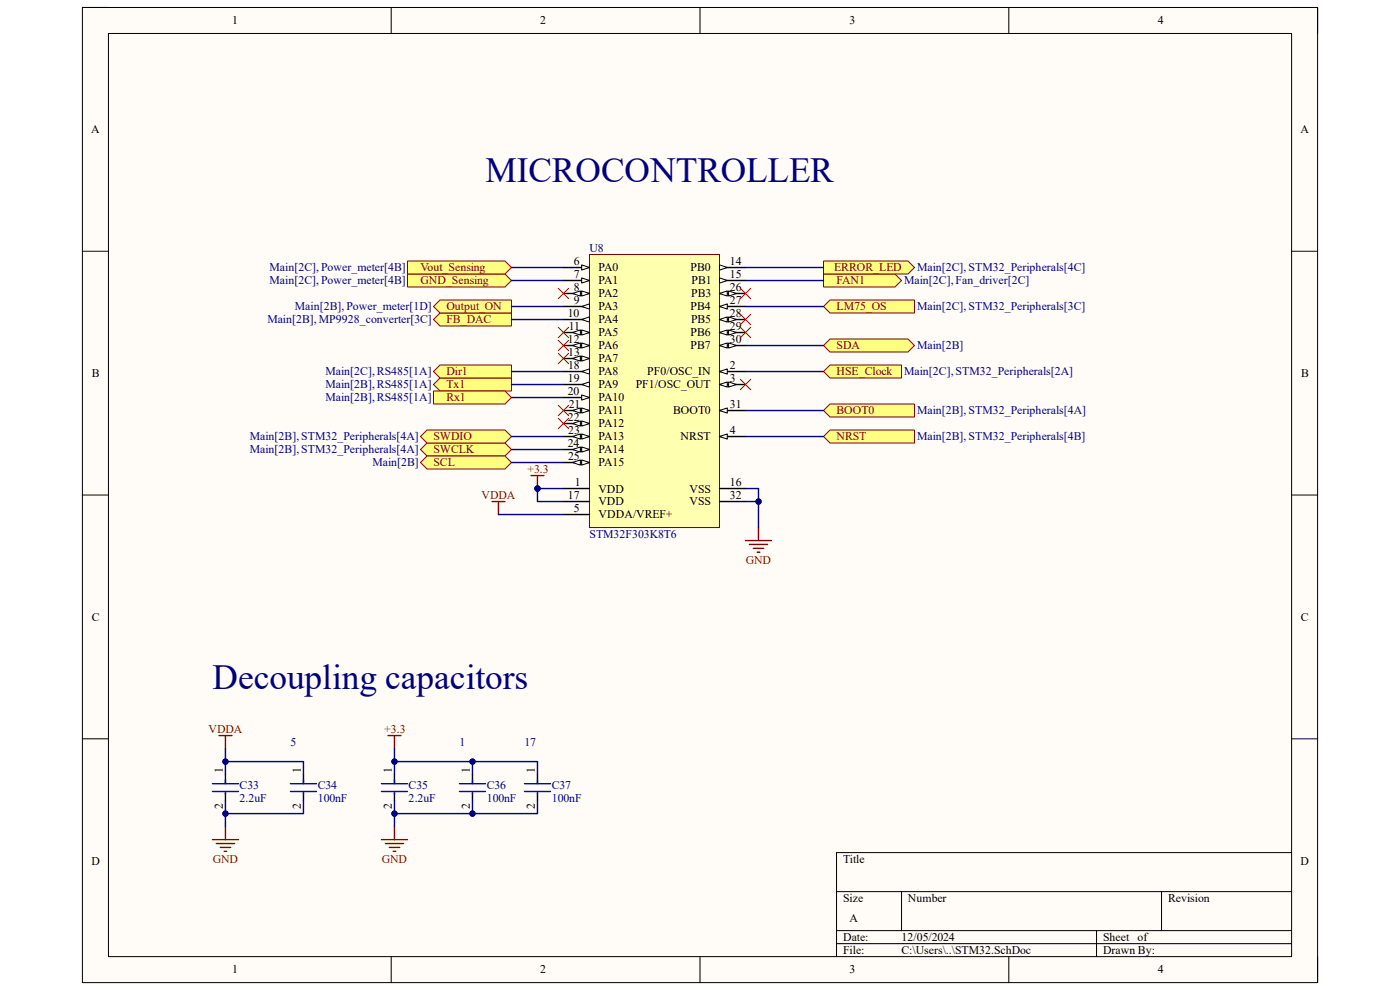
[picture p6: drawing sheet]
<svg xmlns="http://www.w3.org/2000/svg" width="297mm" height="210mm" viewBox="0 0 297 210" stroke-linecap="round" stroke-linejoin="round" font-family="sans-serif">
<path d="M17.5 1.6h262v206.8h-262z" fill-rule="evenodd" fill="#fffcf8"/>
<path d="M17.5 1.6h262v206.8h-262z" fill="none" stroke="#000" stroke-width=".21"/>
<path d="M23 7.1h251v195.8h-251z" fill-rule="evenodd" fill="#fffcf8"/>
<g fill="none" stroke="#000" stroke-width=".21">
<path d="M17.5 1.6h5.5M23 7.1h251v195.8h-251zM83 1.6v5.5M148.5 1.6v5.5M214 1.6v5.5M274 1.6h5.5v5.5M17.5 53.3h5.5M274 53.3h5.5M17.5 105h5.5M274 105h5.5M17.5 156.7h5.5M274 156.7h5.5"/>
<path d="M177.5 189.1h96.5M177.5 197.4h96.5M191.3 189.1v8.3M232.6 197.4v5.5M246.4 189.1v8.3M274 180.9h-96.5v22M83 202.9v5.5M148.5 202.9v5.5M177.5 200.2h96.5M214 202.9v5.5M279.5 202.9v5.5"/>
</g>
<path d="M125.1 54h27.5v57.9h-27.5z" fill-rule="evenodd" fill="#ffffb0"/>
<path d="M125.1 54h27.5v57.9h-27.5z" fill="none" stroke="#800000" stroke-width=".21"/>
<path d="M152.6 78.8h5.6M119.5 103.6h5.6" fill="none" stroke="#000" stroke-width=".3"/>
<path d="M152.6 78.8l1.7-.5v1.1z" fill="#f8fcff"/>
<path d="M152.6 78.8l1.7-.5v1.1z" fill="none" stroke="#000" stroke-width=".21"/>
<path d="M152.6 81.6h5.6" fill="none" stroke="#000" stroke-width=".3"/>
<path d="M152.6 81.6l1.7-.6v1.1z" fill="#f8fcff"/>
<path d="M152.6 81.6l1.7-.6v1.1z" fill="none" stroke="#000" stroke-width=".21"/>
<path d="M154.6 81l1.6 .6-1.6 .5z" fill="#f8fcff"/>
<path d="M154.6 81l1.6 .6-1.6 .5z" fill="none" stroke="#000" stroke-width=".21"/>
<path d="M152.6 92.6h5.6" fill="none" stroke="#000" stroke-width=".3"/>
<path d="M152.6 92.6l1.7-.5v1.1z" fill="#f8fcff"/>
<path d="M152.6 92.6l1.7-.5v1.1z" fill="none" stroke="#000" stroke-width=".21"/>
<path d="M119.5 56.7h5.6M119.5 109.2h5.6" fill="none" stroke="#000" stroke-width=".3"/>
<path d="M123.4 56.2l1.7 .5-1.7 .6z" fill="#f8fcff"/>
<path d="M123.4 56.2l1.7 .5-1.7 .6z" fill="none" stroke="#000" stroke-width=".21"/>
<path d="M119.5 59.5h5.6" fill="none" stroke="#000" stroke-width=".3"/>
<path d="M123.4 59l1.7 .5-1.7 .6z" fill="#f8fcff"/>
<path d="M123.4 59l1.7 .5-1.7 .6z" fill="none" stroke="#000" stroke-width=".21"/>
<path d="M119.5 62.3h5.6" fill="none" stroke="#000" stroke-width=".3"/>
<path d="M123.4 61.7l1.7 .6-1.7 .5z" fill="#f8fcff"/>
<path d="M123.4 61.7l1.7 .6-1.7 .5z" fill="none" stroke="#000" stroke-width=".21"/>
<path d="M121.5 62.3l1.6-.6v1.1z" fill="#f8fcff"/>
<path d="M121.5 62.3l1.6-.6v1.1z" fill="none" stroke="#000" stroke-width=".21"/>
<path d="M119.5 65h5.6" fill="none" stroke="#000" stroke-width=".3"/>
<path d="M123.4 65l1.7-.5v1.1z" fill="#f8fcff"/>
<path d="M123.4 65l1.7-.5v1.1z" fill="none" stroke="#000" stroke-width=".21"/>
<path d="M119.5 67.8h5.6" fill="none" stroke="#000" stroke-width=".3"/>
<path d="M123.4 67.8l1.7-.6v1.1z" fill="#f8fcff"/>
<path d="M123.4 67.8l1.7-.6v1.1z" fill="none" stroke="#000" stroke-width=".21"/>
<path d="M119.5 70.5h5.6" fill="none" stroke="#000" stroke-width=".3"/>
<path d="M123.4 70l1.7 .5-1.7 .6z" fill="#f8fcff"/>
<path d="M123.4 70l1.7 .5-1.7 .6z" fill="none" stroke="#000" stroke-width=".21"/>
<path d="M121.5 70.5l1.6-.5v1.1z" fill="#f8fcff"/>
<path d="M121.5 70.5l1.6-.5v1.1z" fill="none" stroke="#000" stroke-width=".21"/>
<path d="M119.5 73.3h5.6" fill="none" stroke="#000" stroke-width=".3"/>
<path d="M123.4 72.7l1.7 .6-1.7 .5z" fill="#f8fcff"/>
<path d="M123.4 72.7l1.7 .6-1.7 .5z" fill="none" stroke="#000" stroke-width=".21"/>
<path d="M121.5 73.3l1.6-.6v1.1z" fill="#f8fcff"/>
<path d="M121.5 73.3l1.6-.6v1.1z" fill="none" stroke="#000" stroke-width=".21"/>
<path d="M119.5 76.1h5.6" fill="none" stroke="#000" stroke-width=".3"/>
<path d="M123.4 75.5l1.7 .6-1.7 .5z" fill="#f8fcff"/>
<path d="M123.4 75.5l1.7 .6-1.7 .5z" fill="none" stroke="#000" stroke-width=".21"/>
<path d="M121.5 76.1l1.6-.6v1.1z" fill="#f8fcff"/>
<path d="M121.5 76.1l1.6-.6v1.1z" fill="none" stroke="#000" stroke-width=".21"/>
<path d="M152.6 56.7h5.6" fill="none" stroke="#000" stroke-width=".3"/>
<path d="M152.6 56.2l1.7 .5-1.7 .6z" fill="#f8fcff"/>
<path d="M152.6 56.2l1.7 .5-1.7 .6z" fill="none" stroke="#000" stroke-width=".21"/>
<path d="M152.6 59.5h5.6" fill="none" stroke="#000" stroke-width=".3"/>
<path d="M152.6 59l1.7 .5-1.7 .6z" fill="#f8fcff"/>
<path d="M152.6 59l1.7 .5-1.7 .6z" fill="none" stroke="#000" stroke-width=".21"/>
<path d="M119.5 78.8h5.6M119.5 106.4h5.6M152.6 103.6h5.6" fill="none" stroke="#000" stroke-width=".3"/>
<path d="M123.4 78.8l1.7-.5v1.1z" fill="#f8fcff"/>
<path d="M123.4 78.8l1.7-.5v1.1z" fill="none" stroke="#000" stroke-width=".21"/>
<path d="M119.5 81.6h5.6" fill="none" stroke="#000" stroke-width=".3"/>
<path d="M123.4 81.6l1.7-.6v1.1z" fill="#f8fcff"/>
<path d="M123.4 81.6l1.7-.6v1.1z" fill="none" stroke="#000" stroke-width=".21"/>
<path d="M119.5 84.3h5.6" fill="none" stroke="#000" stroke-width=".3"/>
<path d="M123.4 83.8l1.7 .5-1.7 .6z" fill="#f8fcff"/>
<path d="M123.4 83.8l1.7 .5-1.7 .6z" fill="none" stroke="#000" stroke-width=".21"/>
<path d="M119.5 87.1h5.6" fill="none" stroke="#000" stroke-width=".3"/>
<path d="M123.4 86.5l1.7 .6-1.7 .5z" fill="#f8fcff"/>
<path d="M123.4 86.5l1.7 .6-1.7 .5z" fill="none" stroke="#000" stroke-width=".21"/>
<path d="M121.5 87.1l1.6-.6v1.1z" fill="#f8fcff"/>
<path d="M121.5 87.1l1.6-.6v1.1z" fill="none" stroke="#000" stroke-width=".21"/>
<path d="M119.5 89.8h5.6" fill="none" stroke="#000" stroke-width=".3"/>
<path d="M123.4 89.3l1.7 .5-1.7 .6z" fill="#f8fcff"/>
<path d="M123.4 89.3l1.7 .5-1.7 .6z" fill="none" stroke="#000" stroke-width=".21"/>
<path d="M121.5 89.8l1.6-.5v1.1z" fill="#f8fcff"/>
<path d="M121.5 89.8l1.6-.5v1.1z" fill="none" stroke="#000" stroke-width=".21"/>
<path d="M119.5 92.6h5.6" fill="none" stroke="#000" stroke-width=".3"/>
<path d="M123.4 92.1l1.7 .5-1.7 .6z" fill="#f8fcff"/>
<path d="M123.4 92.1l1.7 .5-1.7 .6z" fill="none" stroke="#000" stroke-width=".21"/>
<path d="M121.5 92.6l1.6-.5v1.1z" fill="#f8fcff"/>
<path d="M121.5 92.6l1.6-.5v1.1z" fill="none" stroke="#000" stroke-width=".21"/>
<path d="M119.5 95.4h5.6" fill="none" stroke="#000" stroke-width=".3"/>
<path d="M123.4 94.8l1.7 .6-1.7 .5z" fill="#f8fcff"/>
<path d="M123.4 94.8l1.7 .6-1.7 .5z" fill="none" stroke="#000" stroke-width=".21"/>
<path d="M121.5 95.4l1.6-.6v1.1z" fill="#f8fcff"/>
<path d="M121.5 95.4l1.6-.6v1.1z" fill="none" stroke="#000" stroke-width=".21"/>
<path d="M119.5 98.1h5.6" fill="none" stroke="#000" stroke-width=".3"/>
<path d="M123.4 97.6l1.7 .5-1.7 .6z" fill="#f8fcff"/>
<path d="M123.4 97.6l1.7 .5-1.7 .6z" fill="none" stroke="#000" stroke-width=".21"/>
<path d="M121.5 98.1l1.6-.5v1.1z" fill="#f8fcff"/>
<path d="M121.5 98.1l1.6-.5v1.1z" fill="none" stroke="#000" stroke-width=".21"/>
<path d="M152.6 62.3h5.6" fill="none" stroke="#000" stroke-width=".3"/>
<path d="M152.6 62.3l1.7-.6v1.1z" fill="#f8fcff"/>
<path d="M152.6 62.3l1.7-.6v1.1z" fill="none" stroke="#000" stroke-width=".21"/>
<path d="M154.6 61.7l1.6 .6-1.6 .5z" fill="#f8fcff"/>
<path d="M154.6 61.7l1.6 .6-1.6 .5z" fill="none" stroke="#000" stroke-width=".21"/>
<path d="M152.6 65h5.6" fill="none" stroke="#000" stroke-width=".3"/>
<path d="M152.6 65l1.7-.5v1.1z" fill="#f8fcff"/>
<path d="M152.6 65l1.7-.5v1.1z" fill="none" stroke="#000" stroke-width=".21"/>
<path d="M152.6 67.8h5.6" fill="none" stroke="#000" stroke-width=".3"/>
<path d="M152.6 67.8l1.7-.6v1.1z" fill="#f8fcff"/>
<path d="M152.6 67.8l1.7-.6v1.1z" fill="none" stroke="#000" stroke-width=".21"/>
<path d="M154.6 67.2l1.6 .6-1.6 .5z" fill="#f8fcff"/>
<path d="M154.6 67.2l1.6 .6-1.6 .5z" fill="none" stroke="#000" stroke-width=".21"/>
<path d="M152.6 70.5h5.6" fill="none" stroke="#000" stroke-width=".3"/>
<path d="M152.6 70.5l1.7-.5v1.1z" fill="#f8fcff"/>
<path d="M152.6 70.5l1.7-.5v1.1z" fill="none" stroke="#000" stroke-width=".21"/>
<path d="M154.6 70l1.6 .5-1.6 .6z" fill="#f8fcff"/>
<path d="M154.6 70l1.6 .5-1.6 .6z" fill="none" stroke="#000" stroke-width=".21"/>
<path d="M152.6 73.3h5.6" fill="none" stroke="#000" stroke-width=".3"/>
<path d="M152.6 73.3l1.7-.6v1.1z" fill="#f8fcff"/>
<path d="M152.6 73.3l1.7-.6v1.1z" fill="none" stroke="#000" stroke-width=".21"/>
<path d="M154.6 72.7l1.6 .6-1.6 .5z" fill="#f8fcff"/>
<path d="M154.6 72.7l1.6 .6-1.6 .5z" fill="none" stroke="#000" stroke-width=".21"/>
<path d="M152.6 87.1h5.6" fill="none" stroke="#000" stroke-width=".3"/>
<path d="M152.6 87.1l1.7-.6v1.1z" fill="#f8fcff"/>
<path d="M152.6 87.1l1.7-.6v1.1z" fill="none" stroke="#000" stroke-width=".21"/>
<path d="M152.6 106.4h5.6" fill="none" stroke="#000" stroke-width=".3"/>
<path d="M158.2 114.7h5.5M159 115.5h3.8M159.8 116.3h2.2M160.6 117.2h.6M160.9 111.9v2.8" fill="none" stroke="#800000" stroke-width=".3"/>
<path d="M174.7 92.6l1.4-1.4h17.9v2.8h-17.9z" fill-rule="evenodd" fill="#ffff80"/>
<path d="M174.7 92.6l1.4-1.4h17.9v2.8h-17.9z" fill="none" stroke="#800000" stroke-width=".21"/>
<path d="M176.1 85.7h17.9v2.8h-17.9l-1.4-1.4z" fill-rule="evenodd" fill="#ffff80"/>
<path d="M176.1 85.7h17.9v2.8h-17.9l-1.4-1.4z" fill="none" stroke="#800000" stroke-width=".21"/>
<path d="M89.2 95.4l1.4-1.4h16.5l1.4 1.4-1.4 1.3h-16.5z" fill-rule="evenodd" fill="#ffff80"/>
<path d="M89.2 95.4l1.4-1.4h16.5l1.4 1.4-1.4 1.3h-16.5z" fill="none" stroke="#800000" stroke-width=".21"/>
<path d="M90.6 91.2h16.5l1.4 1.4-1.4 1.4h-16.5l-1.4-1.4z" fill-rule="evenodd" fill="#ffff80"/>
<path d="M90.6 91.2h16.5l1.4 1.4-1.4 1.4h-16.5l-1.4-1.4z" fill="none" stroke="#800000" stroke-width=".21"/>
<path d="M92 67.8l1.3-1.4h15.2v2.8h-15.2z" fill-rule="evenodd" fill="#ffff80"/>
<path d="M92 67.8l1.3-1.4h15.2v2.8h-15.2z" fill="none" stroke="#800000" stroke-width=".21"/>
<path d="M89.2 98.1l1.4-1.4h16.5l1.4 1.4-1.4 1.4h-16.5z" fill-rule="evenodd" fill="#ffff80"/>
<path d="M89.2 98.1l1.4-1.4h16.5l1.4 1.4-1.4 1.4h-16.5z" fill="none" stroke="#800000" stroke-width=".21"/>
<path d="M176.1 71.9h16.5l1.4 1.4-1.4 1.4h-16.5l-1.4-1.4z" fill-rule="evenodd" fill="#ffff80"/>
<path d="M176.1 71.9h16.5l1.4 1.4-1.4 1.4h-16.5l-1.4-1.4z" fill="none" stroke="#800000" stroke-width=".21"/>
<path d="M92 65l1.3-1.4h15.2v2.8h-15.2z" fill-rule="evenodd" fill="#ffff80"/>
<path d="M92 65l1.3-1.4h15.2v2.8h-15.2z" fill="none" stroke="#800000" stroke-width=".21"/>
<path d="M86.4 58.1h20.7l1.4 1.4-1.4 1.4h-20.7z" fill-rule="evenodd" fill="#ffff80"/>
<path d="M86.4 58.1h20.7l1.4 1.4-1.4 1.4h-20.7z" fill="none" stroke="#800000" stroke-width=".21"/>
<path d="M86.4 55.4h20.7l1.4 1.3-1.4 1.4h-20.7z" fill-rule="evenodd" fill="#ffff80"/>
<path d="M86.4 55.4h20.7l1.4 1.3-1.4 1.4h-20.7z" fill="none" stroke="#800000" stroke-width=".21"/>
<path d="M174.7 58.1h15.2l1.4 1.4-1.4 1.4h-15.2z" fill-rule="evenodd" fill="#ffff80"/>
<path d="M174.7 58.1h15.2l1.4 1.4-1.4 1.4h-15.2z" fill="none" stroke="#800000" stroke-width=".21"/>
<path d="M174.7 65l1.4-1.4h17.9v2.8h-17.9z" fill-rule="evenodd" fill="#ffff80"/>
<path d="M174.7 65l1.4-1.4h17.9v2.8h-17.9z" fill="none" stroke="#800000" stroke-width=".21"/>
<path d="M174.7 78.8l1.4-1.4h15.2v2.8h-15.2z" fill-rule="evenodd" fill="#ffff80"/>
<path d="M174.7 78.8l1.4-1.4h15.2v2.8h-15.2z" fill="none" stroke="#800000" stroke-width=".21"/>
<path d="M174.7 55.4h17.9l1.4 1.3-1.4 1.4h-17.9z" fill-rule="evenodd" fill="#ffff80"/>
<path d="M174.7 55.4h17.9l1.4 1.3-1.4 1.4h-17.9z" fill="none" stroke="#800000" stroke-width=".21"/>
<g fill="none" stroke="#800000" stroke-width=".3">
<path d="M112.6 100.9h2.8M114 100.9v2.7M46.5 156h2.7M47.8 156v2.8M82.3 156h2.8M83.7 156v2.8M45.1 178.1h5.5M45.9 178.9h3.9M46.7 179.8h2.2M47.8 175.4v2.7M80.9 178.1h5.5M81.8 178.9h3.8"/>
<path d="M82.6 179.8h2.2M83.7 175.4v2.7M47.6 180.6h.5M83.4 180.6h.6"/>
</g>
<path d="M47.8 164.3v1.9M47.8 168.2v1.6M64.4 164.3v1.9M64.4 168.2v1.6M83.7 164.3v1.9M83.7 168.2v1.6M100.2 164.3v1.9M100.2 168.2v1.6M114 164.3v1.9M114 168.2v1.6" fill="none" stroke="#000" stroke-width=".3"/>
<g fill="none" stroke="#00f" stroke-width=".3">
<path d="M45.1 166.2h5.5M45.1 167.9h5.5M47.8 165.4v.8M47.8 168.2v.3M61.6 166.2h5.5M61.6 167.9h5.5M64.4 165.4v.8M64.4 168.2v.3M80.9 166.2h5.5M80.9 167.9h5.5M83.7 165.4v.8M83.7 168.2v.3"/>
<path d="M97.5 166.2h5.5M97.5 167.9h5.5M100.2 165.4v.8M100.2 168.2v.3M111.3 166.2h5.5M111.3 167.9h5.5M114 165.4v.8M114 168.2v.3"/>
</g>
<circle cx="114" cy="103.6" r=".55" fill="#000080"/>
<circle cx="114" cy="103.6" r=".55" fill="none" stroke="#000080" stroke-width=".21"/>
<path d="M104.4 106.4h2.7M105.7 106.4v2.8" fill="none" stroke="#800000" stroke-width=".3"/>
<path d="M93.3 80.2h15.2v2.8h-15.2l-1.3-1.4z" fill-rule="evenodd" fill="#ffff80"/>
<path d="M93.3 80.2h15.2v2.8h-15.2l-1.3-1.4z" fill="none" stroke="#800000" stroke-width=".21"/>
<path d="M92 83h15.1l1.4 1.3-1.4 1.4h-15.1z" fill-rule="evenodd" fill="#ffff80"/>
<path d="M92 83h15.1l1.4 1.3-1.4 1.4h-15.1z" fill="none" stroke="#800000" stroke-width=".21"/>
<path d="M92 78.8l1.3-1.4h15.2v2.8h-15.2z" fill-rule="evenodd" fill="#ffff80"/>
<path d="M92 78.8l1.3-1.4h15.2v2.8h-15.2z" fill="none" stroke="#800000" stroke-width=".21"/>
<path d="M158.2 106.4h2.7v5.5" fill="none" stroke="#000080" stroke-width=".3"/>
<circle cx="160.9" cy="106.4" r=".55" fill="#000080"/>
<circle cx="160.9" cy="106.4" r=".55" fill="none" stroke="#000080" stroke-width=".21"/>
<path d="M158.2 103.6h2.7v2.8" fill="none" stroke="#000080" stroke-width=".3"/>
<circle cx="160.9" cy="106.4" r=".55" fill="#000080"/>
<circle cx="160.9" cy="106.4" r=".55" fill="none" stroke="#000080" stroke-width=".21"/>
<path d="M158.2 78.8h16.5M158.2 87.1h16.5M158.2 92.6h16.5M83.7 169.8v5.6" fill="none" stroke="#000080" stroke-width=".3"/>
<circle cx="83.7" cy="172.6" r=".55" fill="#000080"/>
<circle cx="83.7" cy="172.6" r=".55" fill="none" stroke="#000080" stroke-width=".21"/>
<path d="M83.7 158.8v5.5" fill="none" stroke="#000080" stroke-width=".3"/>
<circle cx="83.7" cy="161.6" r=".55" fill="#000080"/>
<circle cx="83.7" cy="161.6" r=".55" fill="none" stroke="#000080" stroke-width=".21"/>
<path d="M83.7 161.6h30.3v2.7" fill="none" stroke="#000080" stroke-width=".3"/>
<circle cx="100.2" cy="161.6" r=".55" fill="#000080"/>
<circle cx="100.2" cy="161.6" r=".55" fill="none" stroke="#000080" stroke-width=".21"/>
<circle cx="83.7" cy="161.6" r=".55" fill="#000080"/>
<circle cx="83.7" cy="161.6" r=".55" fill="none" stroke="#000080" stroke-width=".21"/>
<path d="M100.2 161.6v2.7" fill="none" stroke="#000080" stroke-width=".3"/>
<circle cx="100.2" cy="161.6" r=".55" fill="#000080"/>
<circle cx="100.2" cy="161.6" r=".55" fill="none" stroke="#000080" stroke-width=".21"/>
<path d="M114 169.8v2.8h-30.3" fill="none" stroke="#000080" stroke-width=".3"/>
<circle cx="100.2" cy="172.6" r=".55" fill="#000080"/>
<circle cx="100.2" cy="172.6" r=".55" fill="none" stroke="#000080" stroke-width=".21"/>
<circle cx="83.7" cy="172.6" r=".55" fill="#000080"/>
<circle cx="83.7" cy="172.6" r=".55" fill="none" stroke="#000080" stroke-width=".21"/>
<path d="M100.2 169.8v2.8" fill="none" stroke="#000080" stroke-width=".3"/>
<circle cx="100.2" cy="172.6" r=".55" fill="#000080"/>
<circle cx="100.2" cy="172.6" r=".55" fill="none" stroke="#000080" stroke-width=".21"/>
<path d="M47.8 169.8v5.6" fill="none" stroke="#000080" stroke-width=".3"/>
<circle cx="47.8" cy="172.6" r=".55" fill="#000080"/>
<circle cx="47.8" cy="172.6" r=".55" fill="none" stroke="#000080" stroke-width=".21"/>
<path d="M47.8 158.8v5.5" fill="none" stroke="#000080" stroke-width=".3"/>
<circle cx="47.8" cy="161.6" r=".55" fill="#000080"/>
<circle cx="47.8" cy="161.6" r=".55" fill="none" stroke="#000080" stroke-width=".21"/>
<path d="M47.8 161.6h16.6v2.7" fill="none" stroke="#000080" stroke-width=".3"/>
<circle cx="47.8" cy="161.6" r=".55" fill="#000080"/>
<circle cx="47.8" cy="161.6" r=".55" fill="none" stroke="#000080" stroke-width=".21"/>
<path d="M64.4 169.8v2.8h-16.6" fill="none" stroke="#000080" stroke-width=".3"/>
<circle cx="47.8" cy="172.6" r=".55" fill="#000080"/>
<circle cx="47.8" cy="172.6" r=".55" fill="none" stroke="#000080" stroke-width=".21"/>
<path d="M114 103.6h5.5" fill="none" stroke="#000080" stroke-width=".3"/>
<circle cx="114" cy="103.6" r=".55" fill="#000080"/>
<circle cx="114" cy="103.6" r=".55" fill="none" stroke="#000080" stroke-width=".21"/>
<path d="M105.7 109.2h13.8M114 103.6v2.8h5.5" fill="none" stroke="#000080" stroke-width=".3"/>
<circle cx="114" cy="103.6" r=".55" fill="#000080"/>
<circle cx="114" cy="103.6" r=".55" fill="none" stroke="#000080" stroke-width=".21"/>
<g fill="none" stroke="#000080" stroke-width=".3">
<path d="M108.5 56.7h11M108.5 59.5h11M158.2 56.7h16.5M158.2 59.5h16.5M108.5 78.8h11M108.5 65h11M108.5 67.8h11M158.2 65h16.5M158.2 73.3h16.5M108.5 92.6h11M108.5 95.4h11M108.5 81.6h11"/>
<path d="M108.5 84.3h11M108.5 98.1h11"/>
</g>
<g fill="none" stroke="#f00" stroke-width=".21">
<path d="M118.4 61.2l2.2 2.2M118.4 69.4l2.2 2.2M118.4 72.2l2.2 2.2M118.4 75l2.2 2.2M120.6 61.2l-2.2 2.2M120.6 69.4l-2.2 2.2M120.6 72.2l-2.2 2.2M120.6 75l-2.2 2.2M157.1 66.7l2.2 2.2M157.1 69.4l2.2 2.2M157.1 61.2l2.2 2.2M159.3 66.7l-2.2 2.2"/>
<path d="M159.3 69.4l-2.2 2.2M159.3 61.2l-2.2 2.2M118.4 86l2.2 2.2M118.4 88.7l2.2 2.2M120.6 86l-2.2 2.2M120.6 88.7l-2.2 2.2M157.1 80.5l2.2 2.2M159.3 80.5l-2.2 2.2"/>
</g>
<g font-size="7.5" fill="#000080">
<text x="103" y="38.6">MICROCONTROLLER</text>
<text x="45.1" y="146.1">Decoupling capacitors</text>
</g>
<g font-size="2.5">
<text x="49.3" y="5.2">1</text>
<text x="114.6" y="5.2">2</text>
<text x="180.2" y="5.2">3</text>
<text x="245.6" y="5.2">4</text>
<text x="19.3" y="28.3">A</text>
<text x="275.9" y="28.3">A</text>
<text x="121.7" y="56.2">6</text>
<text x="121.7" y="58.9">7</text>
<text x="127" y="57.6">PA0</text>
<text x="146.5" y="57.6">PB0</text>
<text x="154.9" y="56.2">14</text>
<text x="154.9" y="58.9">15</text>
<text x="121.7" y="64.5">9</text>
<text x="121.8" y="61.7">8</text>
<text x="127" y="60.3">PA1</text>
<text x="127" y="63.1">PA2</text>
<text x="127" y="65.8">PA3</text>
<text x="146.5" y="65.8">PB4</text>
<text x="146.6" y="63.1">PB3</text>
<text x="146.7" y="60.3">PB1</text>
<text x="154.9" y="61.7">26</text>
<text x="154.9" y="64.5">27</text>
<text x="120.4" y="67.2">10</text>
<text x="120.6" y="70">11</text>
<text x="127" y="68.6">PA4</text>
<text x="127" y="71.4">PA5</text>
<text x="146.5" y="71.4">PB6</text>
<text x="146.6" y="68.6">PB5</text>
<text x="154.9" y="67.2">28</text>
<text x="154.9" y="70">29</text>
<text x="120.5" y="72.7">12</text>
<text x="120.6" y="75.5">13</text>
<text x="127" y="74.1">PA6</text>
<text x="127" y="76.9">PA7</text>
<text x="146.5" y="74.1">PB7</text>
<text x="154.9" y="72.7">30</text>
<text x="19.5" y="80">B</text>
<text x="120.4" y="83.8">20</text>
<text x="120.5" y="81">19</text>
<text x="120.5" y="78.3">18</text>
<text x="127" y="79.6">PA8</text>
<text x="127" y="82.4">PA9</text>
<text x="134.9" y="82.4">PF1/OSC_OUT</text>
<text x="137.3" y="79.6">PF0/OSC_IN</text>
<text x="154.9" y="78.3">2</text>
<text x="154.9" y="81">3</text>
<text x="276" y="80">B</text>
<text x="120.5" y="89.3">22</text>
<text x="120.6" y="86.5">21</text>
<text x="127" y="85.1">PA10</text>
<text x="127" y="87.9">PA11</text>
<text x="142.8" y="87.9">BOOT0</text>
<text x="154.9" y="86.5">31</text>
<text x="120.4" y="94.8">24</text>
<text x="120.6" y="92">23</text>
<text x="127" y="90.7">PA12</text>
<text x="127" y="93.4">PA13</text>
<text x="144.4" y="93.4">NRST</text>
<text x="154.9" y="92">4</text>
<text x="120.5" y="97.6">25</text>
<text x="127" y="96.2">PA14</text>
<text x="127" y="98.9">PA15</text>
<text x="120.5" y="105.8">17</text>
<text x="121.9" y="103.1">1</text>
<text x="127" y="104.5">VDD</text>
<text x="127" y="107.2">VDD</text>
<text x="146.3" y="104.5">VSS</text>
<text x="146.3" y="107.2">VSS</text>
<text x="154.9" y="103.1">16</text>
<text x="154.9" y="105.8">32</text>
<text x="121.8" y="108.6">5</text>
<text x="127" y="110">VDDA/VREF+</text>
<text x="19.5" y="131.7">C</text>
<text x="276" y="131.7">C</text>
<text x="47.3" y="164" transform="rotate(-90 47.3 164)">1</text>
<text x="63.8" y="164" transform="rotate(-90 63.8 164)">1</text>
<text x="83.1" y="164" transform="rotate(-90 83.1 164)">1</text>
<text x="99.7" y="164" transform="rotate(-90 99.7 164)">1</text>
<text x="113.5" y="164" transform="rotate(-90 113.5 164)">1</text>
<text x="47.3" y="171.5" transform="rotate(-90 47.3 171.5)">2</text>
<text x="63.8" y="171.5" transform="rotate(-90 63.8 171.5)">2</text>
<text x="83.1" y="171.5" transform="rotate(-90 83.1 171.5)">2</text>
<text x="99.7" y="171.5" transform="rotate(-90 99.7 171.5)">2</text>
<text x="113.5" y="171.5" transform="rotate(-90 113.5 171.5)">2</text>
<text x="19.4" y="183.4">D</text>
<text x="178.9" y="183">Title</text>
<text x="275.9" y="183.4">D</text>
<text x="178.9" y="191.3">Size</text>
<text x="192.6" y="191.3">Number</text>
<text x="247.8" y="191.3">Revision</text>
<text x="180.2" y="195.5">A</text>
<text x="178.9" y="199.6">Date:</text>
<text x="178.9" y="202.4">File:</text>
<text x="191.3" y="199.6">12/05/2024</text>
<text x="191.3" y="202.4">C:\Users\..\STM32.SchDoc</text>
<text x="234" y="202.4">Drawn By:</text>
<text x="234" y="199.6">Sheet</text>
<text x="241.4" y="199.6">of</text>
<text x="49.3" y="206.5">1</text>
<text x="114.6" y="206.5">2</text>
<text x="180.2" y="206.5">3</text>
<text x="245.6" y="206.5">4</text>
</g>
<g font-size="2.5" fill="#000080">
<text x="125.1" y="53.4">U8</text>
<text x="57.2" y="57.6">Main[2C], Power_meter[4B]</text>
<text x="194.6" y="57.6">Main[2C], STM32_Peripherals[4C]</text>
<text x="57.2" y="60.3">Main[2C], Power_meter[4B]</text>
<text x="62.6" y="65.8">Main[2B], Power_meter[1D]</text>
<text x="191.8" y="60.3">Main[2C], Fan_driver[2C]</text>
<text x="194.6" y="65.8">Main[2C], STM32_Peripherals[3C]</text>
<text x="56.7" y="68.6">Main[2B], MP9928_converter[3C]</text>
<text x="194.6" y="74.1">Main[2B]</text>
<text x="69" y="82.4">Main[2B], RS485[1A]</text>
<text x="69" y="79.6">Main[2C], RS485[1A]</text>
<text x="191.8" y="79.6">Main[2C], STM32_Peripherals[2A]</text>
<text x="69" y="85.1">Main[2B], RS485[1A]</text>
<text x="194.6" y="87.9">Main[2B], STM32_Peripherals[4A]</text>
<text x="53" y="93.4">Main[2B], STM32_Peripherals[4A]</text>
<text x="194.6" y="93.4">Main[2B], STM32_Peripherals[4B]</text>
<text x="53" y="96.2">Main[2B], STM32_Peripherals[4A]</text>
<text x="79" y="98.9">Main[2B]</text>
<text x="125.1" y="114.1">STM32F303K8T6</text>
<text x="61.6" y="158.2">5</text>
<text x="97.5" y="158.2">1</text>
<text x="111.3" y="158.2">17</text>
<text x="50.8" y="167.3">C33</text>
<text x="67.4" y="167.3">C34</text>
<text x="86.7" y="167.3">C35</text>
<text x="103.3" y="167.3">C36</text>
<text x="117.1" y="167.3">C37</text>
<text x="50.8" y="170.1">2.2uF</text>
<text x="67.4" y="170.1">100nF</text>
<text x="86.7" y="170.1">2.2uF</text>
<text x="103.3" y="170.1">100nF</text>
<text x="117.1" y="170.1">100nF</text>
</g>
<g font-size="2.5" fill="#800000">
<text x="89.2" y="57.6">Vout_Sensing</text>
<text x="177" y="57.6">ERROR_LED</text>
<text x="89.2" y="60.3">GND_Sensing</text>
<text x="94.7" y="65.8">Output_ON</text>
<text x="177.5" y="60.3">FAN1</text>
<text x="177.5" y="65.8">LM75_OS</text>
<text x="94.7" y="68.6">FB_DAC</text>
<text x="177.5" y="74.1">SDA</text>
<text x="94.7" y="82.4">Tx1</text>
<text x="94.7" y="79.6">Dir1</text>
<text x="177.5" y="79.6">HSE_Clock</text>
<text x="94.7" y="85.1">Rx1</text>
<text x="177.5" y="87.9">BOOT0</text>
<text x="91.9" y="93.4">SWDIO</text>
<text x="177.5" y="93.4">NRST</text>
<text x="91.9" y="96.2">SWCLK</text>
<text x="91.9" y="98.9">SCL</text>
<text x="111.9" y="100.3">+3.3</text>
<text x="102.2" y="105.8">VDDA</text>
<text x="158.2" y="119.6">GND</text>
<text x="44.2" y="155.5">VDDA</text>
<text x="81.5" y="155.5">+3.3</text>
<text x="45.2" y="183">GND</text>
<text x="81" y="183">GND</text>
</g>
</svg>
